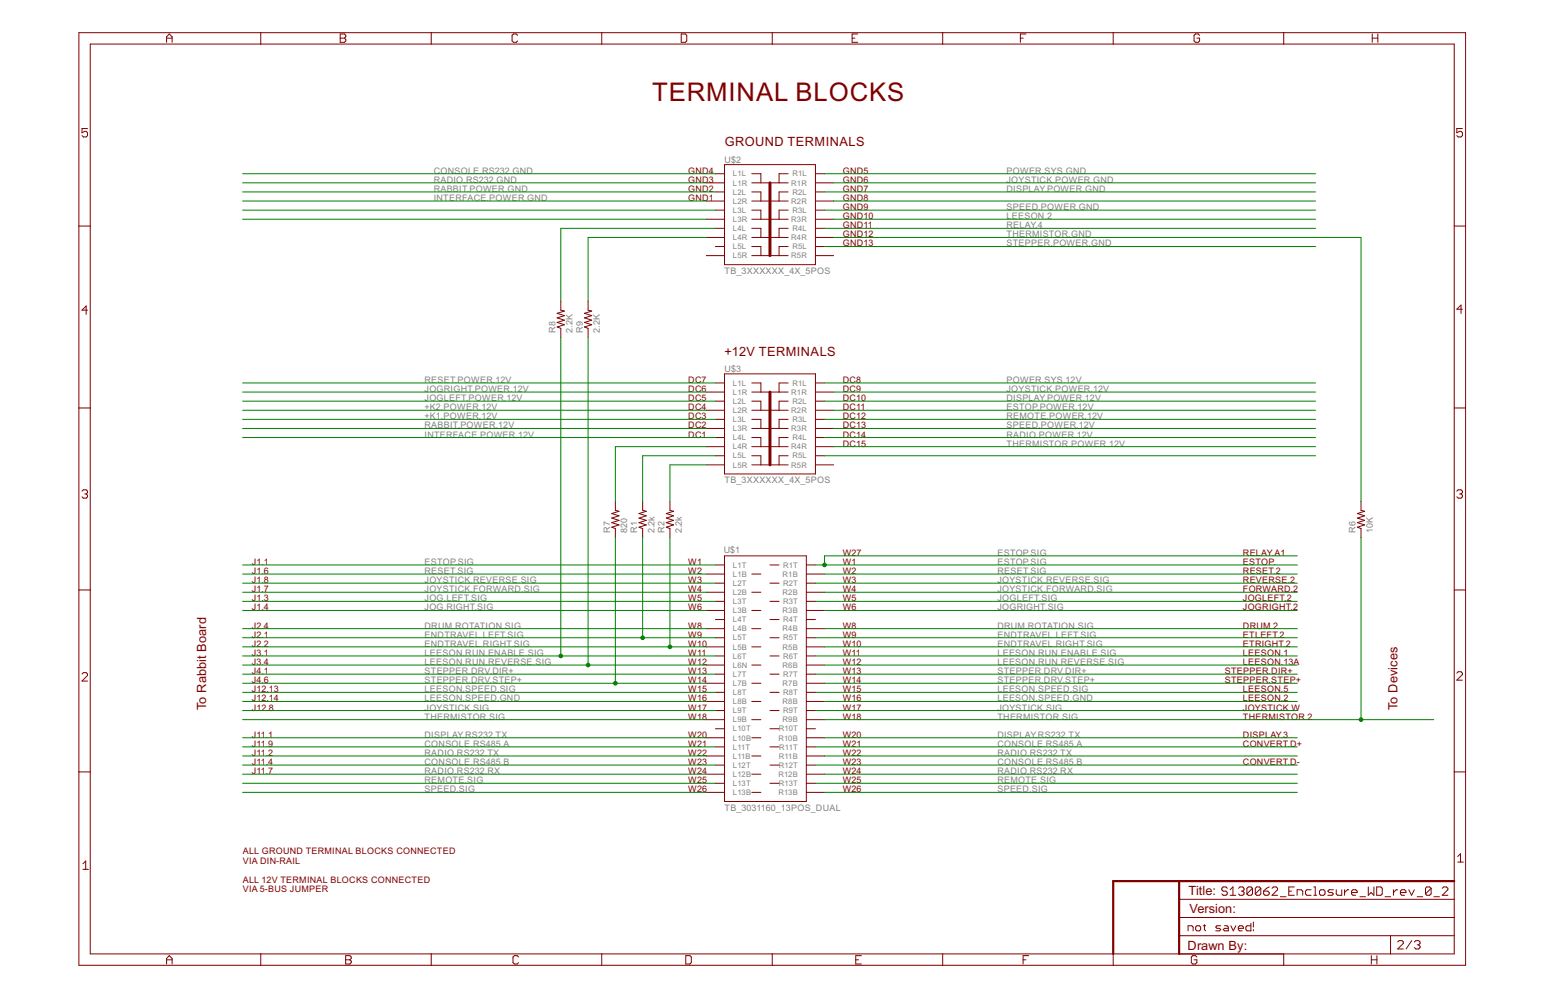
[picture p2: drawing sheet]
<svg xmlns="http://www.w3.org/2000/svg" width="432mm" height="279mm" viewBox="0 0 432 279" stroke-linecap="round" stroke-linejoin="round" font-family="sans-serif">
<path d="M215.1 51v20.4M215.1 109.4v20.4" fill="none" stroke="#800000" stroke-width=".83"/>
<g fill="none" stroke="#800000" stroke-width=".28">
<path d="M22 9.1h387.3v260.3h-387.3zM25.2 12.3h381v254h-381zM46.5 11.8v-1.5l.8-.8 .8 .8v1.5M46.5 10.6h1.6M72.8 9.1v3.2M95 9.5h1.2l.4 .4v.4l-.4 .3 .4 .4v.4l-.4 .4h-1.2zM95 10.6h1.2M120.4 9.1v3.2M144.6 9.9l-.4-.4h-.8l-.4 .4v1.5l.4 .4h.8l.4-.4M168.1 9.1v3.2M190.3 9.5h1.1l.4 .4v1.5l-.4 .4h-1.1zM215.7 9.1v3.2"/>
<path d="M238 10.6h.8M239.6 9.5h-1.6v2.3h1.6M263.3 9.1v3.2M285 10.6h.8M286.6 9.5h-1.6v2.3M310.9 9.1v3.2M335 9.9l-.3-.4h-.8l-.4 .4v1.5l.4 .4h.8l.3-.4v-.8h-.7M358.5 9.1v3.2M383.3 9.5v2.3M383.3 10.6h1.5M384.8 9.5v2.3M24.4 35.9h-1.5v1.2l.8-.4h.4l.3 .4v.7l-.3 .4h-.8l-.4-.4"/>
<path d="M408.5 35.9h-1.6v1.2l1.2-.4 .4 .4v.7l-.4 .4h-.8l-.4-.4M197.3 51h5.1M197.3 56.1h5.1M199.8 48.5h2.6M199.8 53.6h2.6M199.8 58.7h2.6M202.4 46h25.4v27.9h-25.4zM210 51h10.1M210 56.1h10.1M210 48.5h2.5v2.5M210 53.6h2.5v2.5M210 58.7h2.5v2.5"/>
<path d="M220.1 48.5h-2.5v2.5M220.1 53.6h-2.5v2.5M220.1 58.7h-2.5v2.5M227.8 51h5M227.8 56.1h5M227.8 48.5h2.5M227.8 53.6h2.5M227.8 58.7h2.5M22 63.1h3.2M197.3 61.2h5.1M197.3 66.3h5.1M197.3 71.4h5.1"/>
<path d="M199.8 63.7h2.6M199.8 68.8h2.6M210 63.7h2.5v2.6M210 68.8h2.5v2.6M210 61.2h10.1M210 66.3h10.1M210 71.4h10.1M220.1 63.7h-2.5v2.6M220.1 68.8h-2.5v2.6M227.8 61.2h5M227.8 66.3h5M227.8 63.7h2.5"/>
<path d="M227.8 71.4h5M227.8 68.8h2.5M406.2 63.1h3.1M24.4 86.6h-1.5l1.2-1.2v2.4M156.6 84v2.6l1 .2-2 .7 2 .6-2 .6 2 .7-2 .6 2 .6-2 .7 1 .4v2.5M164.3 84v2.6l1 .2-2.1 .7 2.1 .6-2.1 .6 2.1 .7-2.1 .6 2.1 .6-2.1 .7 1.1 .4v2.5M408.5 86.3h-1.6l1.2-1.1v2.3M22 113.9h3.2M197.3 109.4h5.1M197.3 114.5h5.1M197.3 119.6h5.1M199.8 106.9h2.6"/>
<path d="M199.8 112h2.6M199.8 117.1h2.6M202.4 104.4h25.4v27.9h-25.4zM210 106.9h2.5v2.5M210 112h2.5v2.5M210 117.1h2.5v2.5M210 109.4h10.1M210 114.5h10.1M210 119.6h10.1M220.1 106.9h-2.5v2.5M220.1 112h-2.5v2.5M220.1 117.1h-2.5v2.5"/>
<path d="M227.8 109.4h5M227.8 114.5h5M227.8 106.9h2.5M227.8 112h2.5M227.8 119.6h5M227.8 117.1h2.5M406.2 113.9h3.1M22.9 137.1l.4-.4h.8l.3 .4v.4l-.3 .4M23.7 137.9h.4M24.1 137.9l.3 .4v.4l-.3 .3h-.8l-.4-.3M171.9 139.9v2.6l1 .2-2 .6 2 .7-2 .6 2 .6-2 .7 2 .6-2 .7 1 .3v2.6M179.5 139.9v2.6l1 .2-2 .6 2 .7-2 .6 2 .6-2 .7 2 .6-2 .7 1 .3v2.6"/>
<path d="M187.1 139.9v2.6l1 .2-2 .6 2 .7-2 .6 2 .6-2 .7 2 .6-2 .7 1 .3v2.6M197.3 124.7h5.1M197.3 129.8h5.1M199.8 122.1h2.6M199.8 127.2h2.6M210 122.1h2.5v2.6M210 127.2h2.5v2.6M210 124.7h10.1M210 129.8h10.1M220.1 122.1h-2.5v2.6M220.1 127.2h-2.5v2.6M227.8 124.7h5"/>
<path d="M227.8 122.1h2.5M227.8 129.8h5M227.8 127.2h2.5M380.1 139.9v2.6l1 .2-2 .6 2 .7-2 .6 2 .6-2 .7 2 .6-2 .7 1 .3v2.6M406.9 137.1l.4-.4h.8l.4 .4v.4l-.4 .4M407.7 137.9h.4M408.1 137.9l.4 .4v.4l-.4 .3h-.8l-.4-.3M199.8 157.7h2.6M202.4 155.2h22.8v68.5h-22.8zM215.1 157.7h2.5M225.2 157.7h2.6M22 164.7h3.2"/>
<path d="M197.3 160.2h5.1M197.3 165.3h5.1M197.3 170.4h5.1M197.3 175.5h5.1M199.8 162.8h2.6M199.8 167.9h2.6M199.8 172.9h2.6M199.8 178h2.6M210 160.2h2.5M210 165.3h2.5M210 170.4h2.5M210 175.5h2.5"/>
<path d="M215.1 162.8h2.5M215.1 167.9h2.5M215.1 172.9h2.5M215.1 178h2.5M225.2 160.2h5.1M225.2 165.3h5.1M225.2 170.4h5.1M225.2 175.5h5.1M225.2 162.8h2.6M225.2 167.9h2.6M225.2 172.9h2.6M225.2 178h2.6"/>
<path d="M406.2 164.7h3.1M22.9 188.2l.4-.5h.8l.3 .5v.3l-1.5 1.6h1.5M197.3 180.6h5.1M197.3 185.6h5.1M197.3 190.7h5.1M197.3 195.8h5.1M199.8 183.1h2.6M199.8 188.2h2.6M199.8 193.3h2.6M199.8 198.3h2.6M210 180.6h2.5M210 185.6h2.5"/>
<path d="M210 190.7h2.5M210 195.8h2.5M215.1 183.1h2.5M215.1 188.2h2.5M215.1 193.3h2.5M215.1 198.3h2.5M225.2 180.6h5.1M225.2 185.6h5.1M225.2 190.7h5.1M225.2 195.8h5.1M225.2 183.1h2.6M225.2 188.2h2.6"/>
<path d="M225.2 193.3h2.6M225.2 198.3h2.6M406.9 187.9l.4-.4h.8l.4 .4v.4l-1.6 1.5h1.6M22 215.5h3.2M197.3 200.9h5.1M197.3 205.9h5.1M197.3 211h5.1M197.3 216.1h5.1M199.8 203.4h2.6M199.8 208.5h2.6M199.8 213.6h2.6M199.8 218.6h2.6"/>
<path d="M210 200.9h2.5M210 205.9h2.5M210 211h2.5M210 216.1h2.5M215.1 203.4h2.5M215.1 208.5h2.5M215.1 213.6h2.5M215.1 218.6h2.5M225.2 200.9h5.1M225.2 205.9h5.1M225.2 211h5.1M225.2 203.4h2.6"/>
<path d="M225.2 208.5h2.6M225.2 216.1h5.1M225.2 213.6h2.6M225.2 218.6h2.6M406.2 215.5h3.1M197.3 221.2h5.1M210 221.2h2.5M225.2 221.2h5.1M407.1 239.1l.8-.8v2.3M23.2 241.1l.7-.8v2.4M23.2 242.7h1.5M329.3 256.1h76.9"/>
<path d="M329.3 251h76.9M331.8 259.8v-1.4h1.1l.3 .4v1M334.3 258.4h.7l.3 .4v.7l-.3 .3h-.7l-.4-.3v-.7zM336 258.4h.7M336.4 258.1v1.4l.3 .3M341 258.4h-1.1l-.3 .4 .3 .3h.7l.4 .4-.4 .3h-1M342 258.4h.7l.4 .4v1h-1.1l-.3-.3 .3-.4h1.1M342.8 247.9l-.4-.3h-.8l-.4 .3v.4l.4 .4h.8l.4 .4v.4l-.4 .4h-.8l-.4-.4M343.6 249.9h1.5M343.6 248.3l.8-.7v2.3M343.8 258.4l.7 1.4 .7-1.4M345.9 259.1h1.4v-.3l-.4-.4h-.7l-.3 .4v.7l.3 .3h.7"/>
<path d="M345.9 247.9l.4-.3h.8l.4 .3v.4l-.4 .4M346.7 248.7h.4M347.1 248.7l.4 .4v.4l-.4 .4h-.8l-.4-.4M349.4 257.7v2.1h-1.1l-.3-.3v-.7l.3-.4h1.1M349.8 247.9l-.4-.3h-.7l-.4 .3v1.6M349.8 247.9v1.6l-.4 .4h-.7l-.4-.4M349.8 247.9l-1.5 1.6M350.1 257.4v1.4M350.1 259.5v.3M352.1 247.9l-.3-.3h-.8l-.4 .3v1.6M352.1 247.9v1.6l-.3 .4h-.8l-.4-.4M352.1 247.9l-1.5 1.6"/>
<path d="M352.9 248.7h1.2l.4 .4v.4l-.4 .4h-.8l-.4-.4zM354.5 247.6l-.8 .3-.8 .8M355.3 247.9l.4-.3h.7l.4 .3v.4l-1.5 1.6h1.5M357.6 250.3h1.6M360 248.7h.7M361.5 247.6h-1.5v2.3h1.5M362.3 249.9v-1.6h1.2l.4 .4v1.2M366.2 248.3h-1.2l-.4 .4v.8l.4 .4h1.2M367 247.6h.3v2.3M367 249.9h.7M368.5 248.7l.4-.4h.8l.4 .4v.8l-.4 .4h-.8l-.4-.4zM372.4 248.3h-1.1l-.4 .4 .4 .4h.7l.4 .4-.4 .4h-1.1"/>
<path d="M373.2 248.3v1.2l.4 .4h1.2v-1.6M375.5 248.3v1.6M376.7 248.3h-.4l-.8 .8M377.5 249.1h1.6v-.4l-.4-.4h-.8l-.4 .4v.8l.4 .4h.8M379.8 250.3h1.6M382.2 247.6v2.3l.7-.8 .8 .8v-2.3M384.5 247.6h1.2l.4 .3v1.6l-.4 .4h-1.2zM386.8 250.3h1.6M389.2 248.3v1.6M390.4 248.3h-.4l-.8 .8M391.1 249.1h1.6v-.4l-.4-.4h-.8l-.4 .4v.8l.4 .4h.8M393.5 248.3l.8 1.6 .7-1.6"/>
<path d="M395.8 250.3h1.6M399.7 247.9l-.4-.3h-.8l-.4 .3v1.6M399.7 247.9v1.6l-.4 .4h-.8l-.4-.4M399.7 247.9l-1.6 1.6M400.5 250.3h1.5M402.8 247.9l.4-.3h.8l.4 .3v.4l-1.6 1.6h1.6M407.1 240.6h1.6M46.5 269.1v-1.6l.8-.8 .8 .8v1.6M46.5 267.9h1.6M72.8 266.3v3.1M96.5 267.9h1.2M96.5 266.7h1.2l.4 .4v.4l-.4 .4 .4 .4v.4l-.4 .4h-1.2z"/>
<path d="M120.4 266.3v3.1M144.8 267.1l-.4-.4h-.7l-.4 .4v1.6l.4 .4h.7l.4-.4M168.1 266.3v3.1M191.5 266.7h1.2l.4 .4v1.6l-.4 .4h-1.2zM215.7 266.3v3.1M239 267.9h.8M240.6 266.7h-1.6v2.4h1.6M263.3 266.3v3.1M285.7 267.9h.8M287.3 266.7h-1.6v2.4M310.9 266.3v3.1M329.3 261.2h76.9"/>
<path d="M334.3 267.1l-.4-.4h-.8l-.4 .4v1.6l.4 .4h.8l.4-.4v-.8h-.8M358.5 266.3v3.1M383 267.9h1.6M383 266.7v2.4M384.6 266.7v2.4M388.4 261.2v5.1M390.4 262.9l.4-.3h.8l.3 .3v.4l-1.5 1.6h1.5M394.3 262.6l-1.6 2.3M395.1 262.9l.4-.3h.7l.4 .3v.4l-.4 .4M395.8 263.7h.4M396.2 263.7l.4 .4v.4l-.4 .4h-.7l-.4-.4"/>
</g>
<path d="M329.3 245.9v20.4M406.2 245.9h-95.3v20.4" fill="none" stroke="#800000" stroke-width=".61"/>
<g fill="none" stroke="#008000" stroke-width=".28">
<path d="M67.8 48.5h132M67.8 51h129.5M67.8 53.6h132M67.8 58.7h132M67.8 56.1h129.5M230.3 48.5h137.1M230.3 53.6h137.1M230.3 58.7h137.1M232.8 51h134.6M232.8 56.1h134.6M67.8 61.2h129.5M197.3 66.3h-33v17.7"/>
<path d="M199.8 63.7h-43.2v20.3M230.3 63.7h137.1M230.3 68.8h137.1M232.8 61.2h134.6M232.8 66.3h147.3v73.6M156.6 94.2v88.9M164.3 94.2v91.4M67.8 106.9h132M67.8 109.4h129.5M67.8 112h132M67.8 117.1h132M67.8 114.5h129.5"/>
<path d="M67.8 119.6h129.5M230.3 106.9h137.1M230.3 112h137.1M230.3 117.1h137.1M232.8 109.4h134.6M232.8 114.5h134.6M232.8 119.6h134.6M67.8 122.1h132M197.3 129.8h-10.2v10.1M197.3 124.7h-25.4v15.2M199.8 127.2h-20.3v12.7M230.3 122.1h137.1"/>
<path d="M230.3 127.2h137.1M232.8 124.7h134.6M67.8 157.7h132M171.9 150.1v40.6M179.5 150.1v27.9M187.1 150.1v30.5M227.8 157.7h134.6M362.4 155.2h-132.1v2.5M380.1 150.1v50.8M67.8 160.2h129.5M67.8 165.3h129.5M67.8 162.8h132"/>
<path d="M67.8 175.5h129.5M67.8 178h132M67.8 167.9h132M67.8 170.4h129.5M227.8 162.8h134.6M227.8 178h134.6M227.8 167.9h134.6M230.3 160.2h132.1M230.3 165.3h132.1M230.3 175.5h132.1M230.3 170.4h132.1M67.8 180.6h129.5"/>
<path d="M67.8 183.1h132M67.8 185.6h129.5M67.8 188.2h132M67.8 190.7h129.5M67.8 198.3h132M67.8 195.8h129.5M67.8 193.3h132M227.8 183.1h134.6M227.8 188.2h134.6M227.8 198.3h134.6M227.8 193.3h134.6M230.3 180.6h132.1"/>
<path d="M230.3 185.6h132.1M230.3 190.7h132.1M230.3 195.8h132.1M67.8 208.5h132M67.8 213.6h132M67.8 205.9h129.5M67.8 211h129.5M67.8 216.1h129.5M67.8 200.9h129.5M67.8 218.6h132M227.8 208.5h134.6M227.8 213.6h134.6"/>
<path d="M227.8 218.6h134.6M230.3 205.9h132.1M230.3 211h132.1M230.3 216.1h132.1M230.3 200.9h170.2M67.8 221.2h129.5M230.3 221.2h132.1"/>
</g>
<g fill="#008000" stroke="#008000" stroke-width=".28">
<circle cx="230.3" cy="157.7" r=".51"/>
<circle cx="179.5" cy="178" r=".51"/>
<circle cx="187.1" cy="180.6" r=".51"/>
<circle cx="156.6" cy="183.1" r=".51"/>
<circle cx="164.3" cy="185.6" r=".51"/>
<circle cx="171.9" cy="190.7" r=".51"/>
<circle cx="380.1" cy="200.9" r=".51"/>
</g>
<text font-size="8" fill="#800000" x="182.2" y="28.2">TERMINAL BLOCKS</text>
<g font-size="4" fill="#800000">
<text x="202.4" y="40.9">GROUND TERMINALS</text>
<text x="202.4" y="99.3">+12V TERMINALS</text>
<text x="57.6" y="198.3" transform="rotate(-90 57.6 198.3)">To Rabbit Board</text>
<text x="390.3" y="198.3" transform="rotate(-90 390.3 198.3)">To Devices</text>
<text x="331.9" y="249.9">Title:</text>
<text x="332.2" y="255">Version:</text>
<text x="331.7" y="265.1">Drawn By:</text>
</g>
<g font-size="2.8" fill="#808080">
<text x="202.4" y="45.4">U$2</text>
<text x="121.1" y="53.6">RABBIT.POWER.GND</text>
<text x="121.1" y="48.5">CONSOLE.RS232.GND</text>
<text x="121.1" y="51">RADIO.RS232.GND</text>
<text x="281.1" y="48.5">POWER.SYS.GND</text>
<text x="281.1" y="51">JOYSTICK.POWER.GND</text>
<text x="281.1" y="53.6">DISPLAY.POWER.GND</text>
<text x="121.1" y="56.1">INTERFACE.POWER.GND</text>
<text x="281.1" y="58.6">SPEED.POWER.GND</text>
<text x="281.1" y="61.2">LEESON.2</text>
<text x="281.1" y="63.7">RELAY.4</text>
<text x="281.1" y="66.3">THERMISTOR.GND</text>
<text x="281.1" y="68.8">STEPPER.POWER.GND</text>
<text x="202.4" y="76.4">TB_3XXXXXX_4X_5POS</text>
<text x="155.1" y="92.9" transform="rotate(-90 155.1 92.9)">R8</text>
<text x="159.9" y="92.9" transform="rotate(-90 159.9 92.9)">2.2K</text>
<text x="162.8" y="92.9" transform="rotate(-90 162.8 92.9)">R9</text>
<text x="167.6" y="92.9" transform="rotate(-90 167.6 92.9)">2.2K</text>
<text x="118.6" y="106.9">RESET.POWER.12V</text>
<text x="202.4" y="103.8">U$3</text>
<text x="281.1" y="106.9">POWER.SYS.12V</text>
<text x="118.6" y="112">JOGLEFT.POWER.12V</text>
<text x="118.6" y="109.4">JOGRIGHT.POWER.12V</text>
<text x="281.1" y="109.4">JOYSTICK.POWER.12V</text>
<text x="281.1" y="112">DISPLAY.POWER.12V</text>
<text x="118.5" y="117.1">+K1.POWER.12V</text>
<text x="118.5" y="114.5">+K2.POWER.12V</text>
<text x="118.6" y="119.6">RABBIT.POWER.12V</text>
<text x="281.1" y="119.6">SPEED.POWER.12V</text>
<text x="281.1" y="117.1">REMOTE.POWER.12V</text>
<text x="281.1" y="114.5">ESTOP.POWER.12V</text>
<text x="118.6" y="122.1">INTERFACE.POWER.12V</text>
<text x="281.1" y="122.1">RADIO.POWER.12V</text>
<text x="281.1" y="124.7">THERMISTOR.POWER.12V</text>
<text x="202.4" y="134.8">TB_3XXXXXX_4X_5POS</text>
<text x="170.4" y="148.8" transform="rotate(-90 170.4 148.8)">R7</text>
<text x="175.2" y="148.8" transform="rotate(-90 175.2 148.8)">820</text>
<text x="178" y="148.8" transform="rotate(-90 178 148.8)">R1</text>
<text x="182.8" y="148.8" transform="rotate(-90 182.8 148.8)">2.2k</text>
<text x="185.6" y="148.8" transform="rotate(-90 185.6 148.8)">R2</text>
<text x="190.4" y="148.8" transform="rotate(-90 190.4 148.8)">2.2k</text>
<text x="378.6" y="148.8" transform="rotate(-90 378.6 148.8)">R6</text>
<text x="383.4" y="148.8" transform="rotate(-90 383.4 148.8)">10K</text>
<text x="202.1" y="154.4">U$1</text>
<text x="278.6" y="155.1">ESTOP.SIG</text>
<text x="118.6" y="157.7">ESTOP.SIG</text>
<text x="118.6" y="160.2">RESET.SIG</text>
<text x="278.6" y="157.7">ESTOP.SIG</text>
<text x="278.6" y="160.2">RESET.SIG</text>
<text x="118.6" y="165.3">JOYSTICK.FORWARD.SIG</text>
<text x="118.6" y="162.8">JOYSTICK.REVERSE.SIG</text>
<text x="118.6" y="167.8">JOG.LEFT.SIG</text>
<text x="278.6" y="165.3">JOYSTICK.FORWARD.SIG</text>
<text x="278.6" y="162.8">JOYSTICK.REVERSE.SIG</text>
<text x="278.6" y="167.8">JOGLEFT.SIG</text>
<text x="118.6" y="170.4">JOG.RIGHT.SIG</text>
<text x="278.6" y="170.4">JOGRIGHT.SIG</text>
<text x="118.6" y="175.5">DRUM.ROTATION.SIG</text>
<text x="118.6" y="178">ENDTRAVEL.LEFT.SIG</text>
<text x="278.6" y="175.5">DRUM.ROTATION.SIG</text>
<text x="278.6" y="178">ENDTRAVEL.LEFT.SIG</text>
<text x="118.6" y="180.5">ENDTRAVEL.RIGHT.SIG</text>
<text x="118.6" y="183.1">LEESON.RUN.ENABLE.SIG</text>
<text x="118.6" y="185.6">LEESON.RUN.REVERSE.SIG</text>
<text x="278.6" y="180.5">ENDTRAVEL.RIGHT.SIG</text>
<text x="278.6" y="183.1">LEESON.RUN.ENABLE.SIG</text>
<text x="278.6" y="185.6">LEESON.RUN.REVERSE.SIG</text>
<text x="118.6" y="188.2">STEPPER.DRV.DIR+</text>
<text x="118.6" y="190.7">STEPPER.DRV.STEP+</text>
<text x="278.6" y="188.2">STEPPER.DRV.DIR+</text>
<text x="278.6" y="190.7">STEPPER.DRV.STEP+</text>
<text x="118.6" y="195.8">LEESON.SPEED.GND</text>
<text x="118.6" y="193.2">LEESON.SPEED.SIG</text>
<text x="278.6" y="195.8">LEESON.SPEED.GND</text>
<text x="278.6" y="193.2">LEESON.SPEED.SIG</text>
<text x="118.6" y="198.3">JOYSTICK.SIG</text>
<text x="118.6" y="200.9">THERMISTOR.SIG</text>
<text x="278.6" y="198.3">JOYSTICK.SIG</text>
<text x="278.6" y="200.9">THERMISTOR.SIG</text>
<text x="118.6" y="208.5">CONSOLE.RS485.A</text>
<text x="118.6" y="205.9">DISPLAY.RS232.TX</text>
<text x="278.6" y="208.5">CONSOLE.RS485.A</text>
<text x="278.6" y="205.9">DISPLAY.RS232.TX</text>
<text x="118.6" y="213.6">CONSOLE.RS485.B</text>
<text x="118.6" y="211">RADIO.RS232.TX</text>
<text x="278.6" y="213.6">CONSOLE.RS485.B</text>
<text x="278.6" y="211">RADIO.RS232.TX</text>
<text x="118.6" y="216.1">RADIO.RS232.RX</text>
<text x="118.6" y="218.6">REMOTE.SIG</text>
<text x="118.6" y="221.2">SPEED.SIG</text>
<text x="278.6" y="216.1">RADIO.RS232.RX</text>
<text x="278.6" y="218.6">REMOTE.SIG</text>
<text x="278.6" y="221.2">SPEED.SIG</text>
<text x="202.4" y="226.3">TB_3031160_13POS_DUAL</text>
</g>
<g font-size="2.8" fill="#800000">
<text x="192.2" y="53.6">GND2</text>
<text x="192.2" y="51">GND3</text>
<text x="192.2" y="48.5">GND4</text>
<text x="235.4" y="48.5">GND5</text>
<text x="235.4" y="51">GND6</text>
<text x="235.4" y="53.6">GND7</text>
<text x="192.2" y="56.1">GND1</text>
<text x="235.4" y="56.1">GND8</text>
<text x="235.4" y="58.6">GND9</text>
<text x="235.4" y="61.2">GND10</text>
<text x="235.4" y="63.7">GND11</text>
<text x="235.4" y="66.3">GND12</text>
<text x="235.4" y="68.8">GND13</text>
<text x="192.2" y="106.9">DC7</text>
<text x="235.4" y="106.9">DC8</text>
<text x="192.2" y="109.4">DC6</text>
<text x="192.2" y="112">DC5</text>
<text x="235.4" y="109.4">DC9</text>
<text x="235.4" y="112">DC10</text>
<text x="192.2" y="114.5">DC4</text>
<text x="192.2" y="119.6">DC2</text>
<text x="192.2" y="117.1">DC3</text>
<text x="235.4" y="114.5">DC11</text>
<text x="235.4" y="117.1">DC12</text>
<text x="235.4" y="119.6">DC13</text>
<text x="192.2" y="122.1">DC1</text>
<text x="235.4" y="122.1">DC14</text>
<text x="235.4" y="124.7">DC15</text>
<text x="235.4" y="155.1">W27</text>
<text x="347.2" y="155.1">RELAY.A1</text>
<text x="70.3" y="157.7">J1.1</text>
<text x="70.3" y="160.2">J1.6</text>
<text x="192.2" y="157.7">W1</text>
<text x="192.2" y="160.2">W2</text>
<text x="235.4" y="157.7">W1</text>
<text x="235.4" y="160.2">W2</text>
<text x="347.2" y="157.7">ESTOP.</text>
<text x="347.2" y="160.2">RESET.2</text>
<text x="70.3" y="162.8">J1.8</text>
<text x="70.3" y="165.3">J1.7</text>
<text x="70.3" y="167.8">J1.3</text>
<text x="192.2" y="162.8">W3</text>
<text x="192.2" y="165.3">W4</text>
<text x="192.2" y="167.8">W5</text>
<text x="235.4" y="162.8">W3</text>
<text x="235.4" y="165.3">W4</text>
<text x="235.4" y="167.8">W5</text>
<text x="347.2" y="165.3">FORWARD.2</text>
<text x="347.2" y="162.8">REVERSE.2</text>
<text x="347.2" y="167.8">JOGLEFT.2</text>
<text x="70.3" y="170.4">J1.4</text>
<text x="192.2" y="170.4">W6</text>
<text x="235.4" y="170.4">W6</text>
<text x="347.2" y="170.4">JOGRIGHT.2</text>
<text x="70.3" y="175.5">J2.4</text>
<text x="70.3" y="178">J2.1</text>
<text x="192.2" y="175.5">W8</text>
<text x="192.2" y="178">W9</text>
<text x="235.4" y="175.5">W8</text>
<text x="235.4" y="178">W9</text>
<text x="347.2" y="175.5">DRUM.2</text>
<text x="347.2" y="178">ETLEFT.2</text>
<text x="70.3" y="180.5">J2.2</text>
<text x="70.3" y="183.1">J3.1</text>
<text x="70.3" y="185.6">J3.4</text>
<text x="192.2" y="180.5">W10</text>
<text x="192.2" y="183.1">W11</text>
<text x="192.2" y="185.6">W12</text>
<text x="235.4" y="180.5">W10</text>
<text x="235.4" y="183.1">W11</text>
<text x="235.4" y="185.6">W12</text>
<text x="347.2" y="180.5">ETRIGHT.2</text>
<text x="347.2" y="183.1">LEESON.1</text>
<text x="347.2" y="185.6">LEESON.13A</text>
<text x="70.3" y="188.2">J4.1</text>
<text x="70.3" y="190.7">J4.6</text>
<text x="192.2" y="188.2">W13</text>
<text x="192.2" y="190.7">W14</text>
<text x="235.4" y="188.2">W13</text>
<text x="235.4" y="190.7">W14</text>
<text x="342.1" y="190.7">STEPPER.STEP+</text>
<text x="342.1" y="188.2">STEPPER.DIR+</text>
<text x="70.3" y="193.2">J12.13</text>
<text x="70.3" y="195.8">J12.14</text>
<text x="192.2" y="193.2">W15</text>
<text x="192.2" y="195.8">W16</text>
<text x="235.4" y="193.2">W15</text>
<text x="235.4" y="195.8">W16</text>
<text x="347.2" y="193.2">LEESON.5</text>
<text x="347.2" y="195.8">LEESON.2</text>
<text x="70.3" y="198.3">J12.8</text>
<text x="192.2" y="198.3">W17</text>
<text x="192.2" y="200.9">W18</text>
<text x="235.4" y="198.3">W17</text>
<text x="235.4" y="200.9">W18</text>
<text x="347.2" y="198.3">JOYSTICK.W</text>
<text x="347.2" y="200.9">THERMISTOR.2</text>
<text x="70.3" y="205.9">J11.1</text>
<text x="70.3" y="208.5">J11.9</text>
<text x="192.2" y="205.9">W20</text>
<text x="192.2" y="208.5">W21</text>
<text x="235.4" y="205.9">W20</text>
<text x="235.4" y="208.5">W21</text>
<text x="347.2" y="205.9">DISPLAY.3</text>
<text x="347.2" y="208.5">CONVERT.D+</text>
<text x="70.3" y="211">J11.2</text>
<text x="70.3" y="213.6">J11.4</text>
<text x="192.2" y="211">W22</text>
<text x="192.2" y="213.6">W23</text>
<text x="235.4" y="211">W22</text>
<text x="235.4" y="213.6">W23</text>
<text x="347.2" y="213.6">CONVERT.D-</text>
<text x="70.3" y="216.1">J11.7</text>
<text x="192.2" y="216.1">W24</text>
<text x="192.2" y="218.6">W25</text>
<text x="192.2" y="221.2">W26</text>
<text x="235.4" y="216.1">W24</text>
<text x="235.4" y="218.6">W25</text>
<text x="235.4" y="221.2">W26</text>
<text x="67.8" y="238.4">ALL GROUND TERMINAL BLOCKS CONNECTED</text>
<text x="67.8" y="241.1">VIA DIN-RAIL</text>
<text x="67.8" y="246.4">ALL 12V TERMINAL BLOCKS CONNECTED</text>
<text x="67.8" y="249.1">VIA 5-BUS JUMPER</text>
</g>
<g font-size="2.4" fill="#808080">
<text x="204.7" y="51.8">L1R</text>
<text x="204.7" y="49.2">L1L</text>
<text x="221" y="51.8">R1R</text>
<text x="221.4" y="49.2">R1L</text>
<text x="204.7" y="56.9">L2R</text>
<text x="204.7" y="54.3">L2L</text>
<text x="204.7" y="59.4">L3L</text>
<text x="221" y="56.9">R2R</text>
<text x="221.4" y="54.3">R2L</text>
<text x="221.4" y="59.4">R3L</text>
<text x="204.7" y="61.9">L3R</text>
<text x="204.7" y="64.5">L4L</text>
<text x="221" y="61.9">R3R</text>
<text x="221.4" y="64.5">R4L</text>
<text x="204.7" y="67">L4R</text>
<text x="204.7" y="69.6">L5L</text>
<text x="221" y="67">R4R</text>
<text x="221.4" y="69.6">R5L</text>
<text x="204.7" y="72.1">L5R</text>
<text x="221" y="72.1">R5R</text>
<text x="204.7" y="107.7">L1L</text>
<text x="221.4" y="107.7">R1L</text>
<text x="204.7" y="110.2">L1R</text>
<text x="204.7" y="112.7">L2L</text>
<text x="221" y="110.2">R1R</text>
<text x="221.4" y="112.7">R2L</text>
<text x="204.7" y="115.3">L2R</text>
<text x="204.7" y="117.8">L3L</text>
<text x="221" y="115.3">R2R</text>
<text x="221.4" y="117.8">R3L</text>
<text x="204.7" y="120.4">L3R</text>
<text x="204.7" y="125.4">L4R</text>
<text x="204.7" y="122.9">L4L</text>
<text x="221" y="120.4">R3R</text>
<text x="221" y="125.4">R4R</text>
<text x="221.4" y="122.9">R4L</text>
<text x="204.7" y="130.5">L5R</text>
<text x="204.7" y="128">L5L</text>
<text x="221" y="130.5">R5R</text>
<text x="221.4" y="128">R5L</text>
<text x="204.7" y="161">L1B</text>
<text x="204.7" y="158.5">L1T</text>
<text x="218.6" y="161">R1B</text>
<text x="218.7" y="158.5">R1T</text>
<text x="204.7" y="166.1">L2B</text>
<text x="204.7" y="163.5">L2T</text>
<text x="218.6" y="166.1">R2B</text>
<text x="218.7" y="163.5">R2T</text>
<text x="204.7" y="171.1">L3B</text>
<text x="204.7" y="168.6">L3T</text>
<text x="204.7" y="173.7">L4T</text>
<text x="218.6" y="171.1">R3B</text>
<text x="218.7" y="173.7">R4T</text>
<text x="218.7" y="168.6">R3T</text>
<text x="204.7" y="176.2">L4B</text>
<text x="204.7" y="178.8">L5T</text>
<text x="218.6" y="176.2">R4B</text>
<text x="218.7" y="178.8">R5T</text>
<text x="204.7" y="181.3">L5B</text>
<text x="204.7" y="183.8">L6T</text>
<text x="218.6" y="181.3">R5B</text>
<text x="218.7" y="183.8">R6T</text>
<text x="204.7" y="186.4">L6N</text>
<text x="204.7" y="191.5">L7B</text>
<text x="204.7" y="188.9">L7T</text>
<text x="218.6" y="191.5">R7B</text>
<text x="218.6" y="186.4">R6B</text>
<text x="218.7" y="188.9">R7T</text>
<text x="204.7" y="196.5">L8B</text>
<text x="204.7" y="194">L8T</text>
<text x="218.6" y="196.5">R8B</text>
<text x="218.7" y="194">R8T</text>
<text x="204.7" y="201.6">L9B</text>
<text x="204.7" y="199.1">L9T</text>
<text x="218.6" y="201.6">R9B</text>
<text x="218.7" y="199.1">R9T</text>
<text x="204.7" y="206.7">L10B</text>
<text x="204.7" y="204.2">L10T</text>
<text x="204.7" y="209.2">L11T</text>
<text x="217.4" y="206.7">R10B</text>
<text x="217.5" y="204.2">R10T</text>
<text x="217.7" y="209.2">R11T</text>
<text x="204.7" y="211.8">L11B</text>
<text x="204.7" y="214.3">L12T</text>
<text x="217.5" y="214.3">R12T</text>
<text x="217.6" y="211.8">R11B</text>
<text x="204.7" y="216.9">L12B</text>
<text x="204.7" y="221.9">L13B</text>
<text x="204.7" y="219.4">L13T</text>
<text x="217.4" y="216.9">R12B</text>
<text x="217.4" y="221.9">R13B</text>
<text x="217.5" y="219.4">R13T</text>
</g>
</svg>
